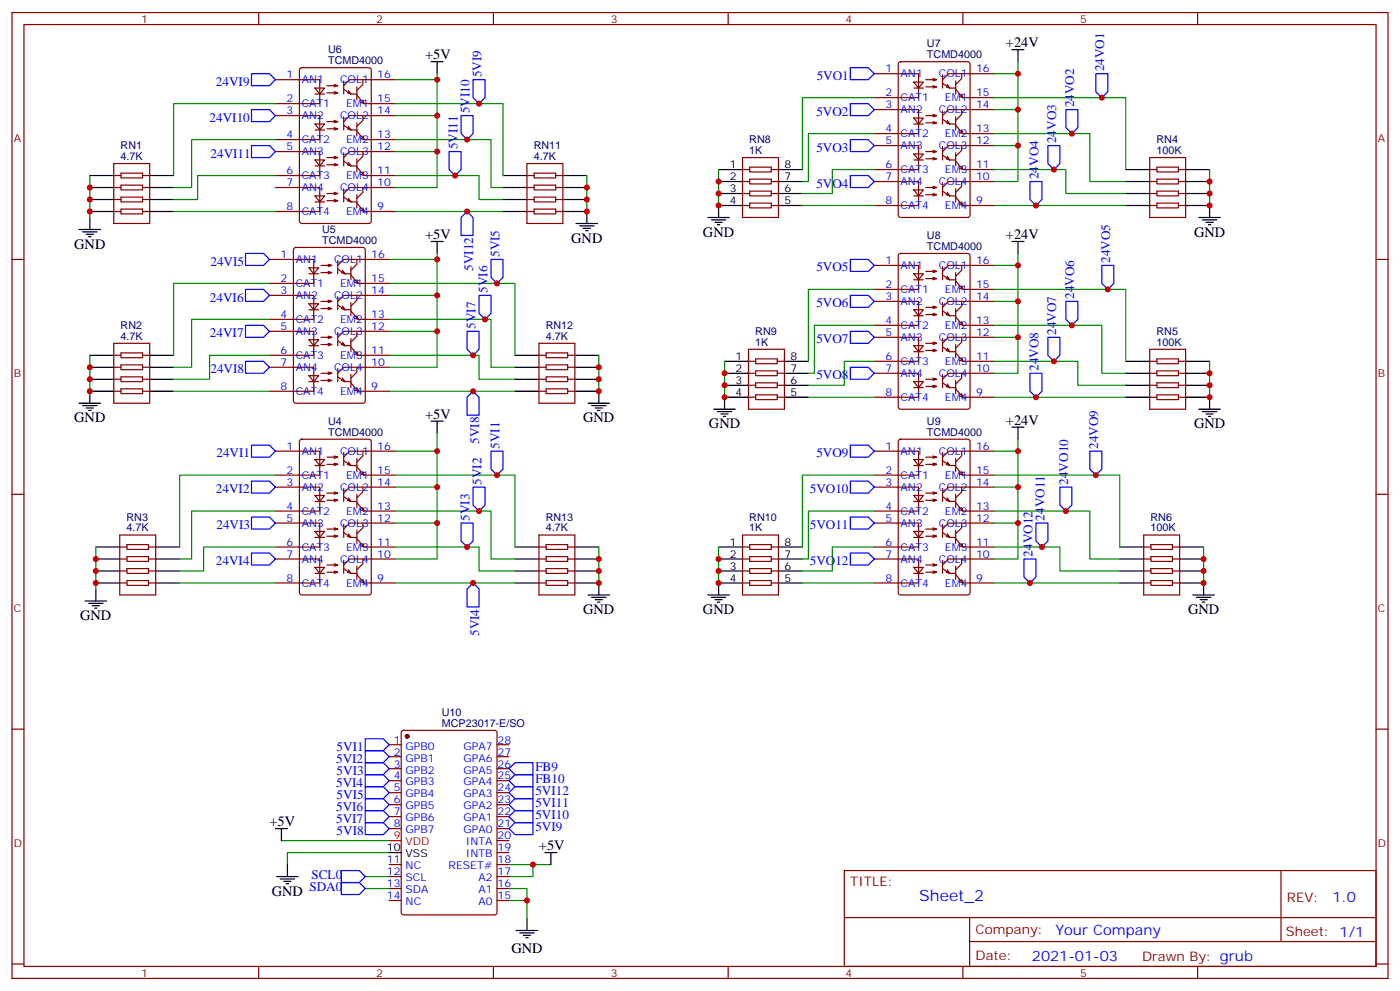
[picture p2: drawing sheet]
<svg xmlns="http://www.w3.org/2000/svg" width="412mm" height="292mm" viewBox="0 0 412 292" stroke-linecap="round" stroke-linejoin="round" font-family="sans-serif">
<g fill="none" stroke="#870000" stroke-width=".35">
<path d="M3.5 3.7h405.4v284.3h-405.4zM7.1 7.2h398.2v277.3h-398.2zM76.2 3.7v3.5M145.3 3.7v3.5M214.5 3.7v3.5M264.8 18.4l.5-.2h19.7l.7 .4 .1 44.7-.5 .7h-20l-.7-.4v-44.7zM283.6 3.7v3.5M352.8 3.7v3.5M81.1 23.5h13.1v7h-13.1M81.1 34h13.1v7.1h-13.1M88.4 20.1l.5-.2h19.8l.6 .5 .1 44.7-.5 .6-20 .1-.7-.5v-44.7zM92.8 25.9h2.8l-1.4 1.8z"/>
<path d="M92.8 36.5h2.8l-1.4 1.8zM92.8 27.7h2.8M92.8 38.3h2.8M98.4 24.9l1.1 .3h-3.2M98.4 27l1.1 .3h-3.2M98.4 35.5l1.1 .3h-3.2M98.4 37.6l1.1 .3h-3.2M99.5 25.2l-1.1 .4M99.5 27.3l-1.1 .4M99.5 35.8l-1.1 .4M99.5 37.9l-1.1 .4M101.2 26.3l2.2 1.4-.7-1.1"/>
<path d="M101.2 36.9l2.2 1.4-.7-1.1M101.2 23.8v3.9M101.2 34.4v3.9M102.3 27.3l1.1 .4h1.7M102.3 37.9l1.1 .4h1.7M105.1 28l2.1 2.5-.3-1M105.1 38.6l2.1 2.5-.3-1.1M105.1 25.6v3.9M105.1 36.2v3.8M106.2 30.2l1 .3h9.2M106.9 23.5v1.4l-1.8 1.7M106.9 34v1.5l-1.8 1.7"/>
<path d="M116.4 23.5h-13.4l-1.8 1.7M116.4 34h-13.4l-1.8 1.8M257.5 21.7h13.1v7.1h-13.1M257.5 32.3h13.1v7h-13.1M269.2 24.2h2.8l-1.4 1.7zM269.2 34.7h2.8l-1.4 1.8zM269.2 25.9h2.8M269.2 36.5h2.8M274.8 23.1l1.1 .4h-3.2M274.8 25.2l1.1 .4h-3.2M274.8 33.7l1.1 .3h-3.2M274.8 35.8l1.1 .4h-3.2"/>
<path d="M275.9 23.5l-1.1 .3M275.9 25.6l-1.1 .3M275.9 34l-1.1 .4M275.9 36.2l-1.1 .3M277.6 24.5l2.2 1.4-.8-1M277.6 35.1l2.2 1.4-.8-1M277.6 22v3.9M277.6 32.6v3.9M278.7 25.6l1.1 .3h1.7M278.7 36.2l1.1 .3h1.7M281.5 26.3l2.1 2.5-.3-1.1M281.5 36.9l2.1 2.4-.3-1"/>
<path d="M281.5 23.8v3.9M281.5 34.4v3.9M282.6 28.4l1 .4h9.2M282.6 39l1 .3h9.2M283.3 21.7v1.4l-1.8 1.8M283.3 32.3v1.4l-1.8 1.8M292.8 21.7h-13.4l-1.8 1.8M292.8 32.3h-13.4l-1.8 1.7M33.5 51.7h2.1M33.5 55.2h2.1M33.5 48.2h10.6v17.6h-10.6zM33.5 58.7h2.1"/>
<path d="M35.6 51h6.4v1.4h-6.4zM35.6 54.5h6.4v1.4h-6.4zM35.6 58h6.4v1.4h-6.4zM42 51.7h2.1M42 55.2h2.1M42 58.7h2.1M81.1 44.6h13.1v7.1h-13.1M81.1 55.2h13.1v7.1h-13.1M92.8 47.1h2.8l-1.4 1.8zM92.8 57.7h2.8l-1.4 1.7zM92.8 48.9h2.8M92.8 59.4h2.8"/>
<path d="M98.4 46l1.1 .4h-3.2M98.4 48.2l1.1 .3h-3.2M98.4 56.6l1.1 .4h-3.2M98.4 58.7l1.1 .4h-3.2M99.5 46.4l-1.1 .3M99.5 48.5l-1.1 .4M99.5 57l-1.1 .3M99.5 59.1l-1.1 .3M101.2 47.4l2.2 1.5-.7-1.1M101.2 58l2.2 1.4-.7-1M101.2 45v3.9M101.2 55.6v3.8"/>
<path d="M102.3 48.5l1.1 .4h1.7M102.3 59.1l1.1 .3h1.7M105.1 49.2l2.1 2.5-.3-1.1M105.1 59.8l2.1 2.5-.3-1.1M105.1 46.7v3.9M105.1 57.3v3.9M106.2 40.7l1 .4h9.2M106.2 51.3l1 .4h9.2M106.9 44.6v1.4l-1.8 1.8M106.9 55.2v1.4l-1.8 1.8M116.4 44.6h-13.4l-1.8 1.8M116.4 55.2h-13.4l-1.8 1.8"/>
<path d="M155.2 51.7h2.1M155.2 55.2h2.1M155.2 58.7h2.1M155.2 48.2h10.6v17.6h-10.6zM157.3 51h6.4v1.4h-6.4zM157.3 54.5h6.4v1.4h-6.4zM157.3 58h6.4v1.4h-6.4zM163.7 51.7h2.1M163.7 55.2h2.1M163.7 58.7h2.1M218.7 49.9h2.1M218.7 53.4h2.1"/>
<path d="M218.7 57h2.1M218.7 46.4h10.6v17.6h-10.6zM220.8 49.2h6.4v1.4h-6.4zM220.8 52.7h6.4v1.5h-6.4zM220.8 56.3h6.4v1.4h-6.4zM220.8 59.8h6.4v1.4h-6.4zM227.2 49.9h2.1M227.2 53.4h2.1M227.2 57h2.1M257.5 42.9h13.1v7h-13.1M257.5 53.4h13.1v7.1h-13.1M269.2 45.3h2.8l-1.4 1.8z"/>
<path d="M269.2 55.9h2.8l-1.4 1.8zM269.2 47.1h2.8M269.2 57.7h2.8M274.8 44.3l1.1 .3h-3.2M274.8 46.4l1.1 .3h-3.2M274.8 54.9l1.1 .3h-3.2M274.8 57l1.1 .3h-3.2M275.9 44.6l-1.1 .4M275.9 46.7l-1.1 .4M275.9 55.2l-1.1 .4M275.9 57.3l-1.1 .4M277.6 45.7l2.2 1.4-.8-1.1"/>
<path d="M277.6 56.3l2.2 1.4-.8-1.1M277.6 43.2v3.9M277.6 53.8v3.9M278.7 46.7l1.1 .4h1.7M278.7 57.3l1.1 .4h1.7M281.5 47.4l2.1 2.5-.3-1M281.5 58l2.1 2.5-.3-1.1M281.5 45v3.9M281.5 55.6v3.8M282.6 49.6l1 .3h9.2M283.3 42.9v1.4l-1.8 1.7M283.3 53.4v1.5l-1.8 1.7"/>
<path d="M292.8 42.9h-13.4l-1.8 1.7M292.8 53.4h-13.4l-1.8 1.8M338.7 49.9h2.1M338.7 53.4h2.1M338.7 46.4h10.5v17.6h-10.5zM338.7 57h2.1M340.8 49.2h6.3v1.4h-6.3zM340.8 52.7h6.3v1.5h-6.3zM340.8 56.3h6.3v1.4h-6.3zM340.8 59.8h6.3v1.4h-6.3zM347.1 49.9h2.1M347.1 53.4h2.1"/>
<path d="M347.1 57h2.1M3.5 76.4h3.6M33.5 62.3h2.1M35.6 61.6h6.4v1.4h-6.4zM42 62.3h2.1M79.4 76.4h13v7h-13M86.7 73.1l.4-.3h19.8l.6 .5 .1 44.7-.5 .7h-20l-.6-.5-.1-44.6zM91 78.8h2.8l-1.4 1.8zM96.7 77.8l1 .3h-3.2M96.7 79.9l1 .4h-3.2M97.7 78.1l-1 .4M99.5 79.2l2.1 1.4-.7-1"/>
<path d="M99.5 76.7v3.9M103.4 78.5v3.9M105.1 76.4v1.4l-1.7 1.8M106.2 61.9l1 .4h9.2M114.7 76.4h-13.5l-1.7 1.7M155.2 62.3h2.1M157.3 61.6h6.4v1.4h-6.4zM163.7 62.3h2.1M218.7 60.5h2.1M227.2 60.5h2.1M257.5 78.1h13.1v7.1h-13.1M264.8 74.8l.5-.2h19.7l.7 .4 .1 44.8-.5 .6-20 .1-.7-.5v-44.7z"/>
<path d="M274.8 79.6l1.1 .3h-3.2M275.9 79.9l-1.1 .4M277.6 78.5v3.9M282.6 60.1l1 .4h9.2M283.3 78.1v1.5l-1.8 1.7M292.8 78.1h-13.4l-1.8 1.8M338.7 60.5h2.1M347.1 60.5h2.1M405.3 76.4h3.6M79.4 87h13v7h-13M79.4 97.5h13v7.1h-13M91 89.4h2.8l-1.4 1.8z"/>
<path d="M91 80.6h2.8M91 91.2h2.8M96.7 88.4l1 .3h-3.2M96.7 90.5l1 .3h-3.2M96.7 99l1 .3h-3.2M97.7 80.3l-1 .3M97.7 88.7l-1 .4M97.7 90.8l-1 .4M97.7 99.3l-1 .4M99.5 89.8l2.1 1.4-.7-1.1M99.5 87.3v3.9M99.5 97.9v3.9"/>
<path d="M100.5 80.3l1.1 .3h1.8M100.5 90.8l1.1 .4h1.8M103.4 81l2.1 2.4-.4-1M103.4 91.5l2.1 2.5-.4-1M103.4 89.1v3.9M103.4 99.7v3.8M104.4 83.1l1.1 .3h9.2M104.4 93.7l1.1 .3h9.2M105.1 87v1.4l-1.7 1.7M105.1 97.5v1.5l-1.7 1.7M114.7 87h-13.5l-1.7 1.7M114.7 97.5h-13.5l-1.7 1.8"/>
<path d="M257.5 88.7h13.1v7.1h-13.1M257.5 99.3h13.1v7.1h-13.1M269.2 80.6h2.8l-1.4 1.8zM269.2 91.2h2.8l-1.4 1.8zM269.2 82.4h2.8M269.2 93h2.8M274.8 81.7l1.1 .3h-3.2M274.8 90.1l1.1 .4h-3.2M274.8 92.3l1.1 .3h-3.2M275.9 82l-1.1 .4M275.9 90.5l-1.1 .3M275.9 92.6l-1.1 .4"/>
<path d="M277.6 81l2.2 1.4-.8-1.1M277.6 91.5l2.2 1.5-.8-1.1M277.6 89.1v3.9M277.6 99.7v3.8M278.7 82l1.1 .4h1.7M278.7 92.6l1.1 .4h1.7M281.5 82.7l2.1 2.5-.3-1.1M281.5 93.3l2.1 2.5-.3-1.1M281.5 80.3v3.8M281.5 90.8v3.9M282.6 84.8l1 .4h9.2M282.6 95.4l1 .4h9.2"/>
<path d="M283.3 88.7v1.4l-1.8 1.8M283.3 99.3v1.4l-1.8 1.8M292.8 88.7h-13.4l-1.8 1.8M292.8 99.3h-13.4l-1.8 1.8M33.5 104.6h2.1M33.5 115.2h2.1M33.5 108.1h2.1M33.5 101.1h10.6v17.6h-10.6zM33.5 111.7h2.1M35.6 103.9h6.4v1.4h-6.4zM35.6 107.4h6.4v1.4h-6.4zM35.6 110.9h6.4v1.5h-6.4z"/>
<path d="M35.6 114.5h6.4v1.4h-6.4zM42 104.6h2.1M42 115.2h2.1M42 108.1h2.1M42 111.7h2.1M79.4 108.1h13v7.1h-13M91 100h2.8l-1.4 1.8zM91 110.6h2.8l-1.4 1.8zM91 101.8h2.8M91 112.4h2.8M96.7 101.1l1 .3h-3.2M96.7 109.5l1 .4h-3.2"/>
<path d="M96.7 111.7l1 .3h-3.2M97.7 101.4l-1 .4M97.7 109.9l-1 .3M97.7 112l-1 .4M99.5 100.4l2.1 1.4-.7-1.1M99.5 110.9l2.1 1.5-.7-1.1M99.5 108.5v3.9M100.5 101.4l1.1 .4h1.8M100.5 112l1.1 .4h1.8M103.4 102.1l2.1 2.5-.4-1.1M103.4 112.7l2.1 2.5-.4-1.1M103.4 110.2v3.9"/>
<path d="M104.4 104.2l1.1 .4h9.2M104.4 114.8l1.1 .4h9.2M105.1 108.1v1.4l-1.7 1.8M114.7 108.1h-13.5l-1.7 1.8M158.7 104.6h2.2M158.7 115.2h2.2M158.7 108.1h2.2M158.7 111.7h2.2M158.7 101.1h10.6v17.6h-10.6zM160.9 103.9h6.3v1.4h-6.3zM160.9 107.4h6.3v1.4h-6.3zM160.9 110.9h6.3v1.5h-6.3z"/>
<path d="M160.9 114.5h6.3v1.4h-6.3zM167.2 104.6h2.1M167.2 115.2h2.1M167.2 108.1h2.1M167.2 111.7h2.1M220.5 106.4h2.1M220.5 116.9h2.1M220.5 109.9h2.1M220.5 113.4h2.1M220.5 102.8h10.6v17.7h-10.6zM222.6 105.7h6.4v1.4h-6.4zM222.6 109.2h6.4v1.4h-6.4z"/>
<path d="M222.6 112.7h6.4v1.4h-6.4zM222.6 116.2h6.4v1.5h-6.4zM229 106.4h2.1M229 116.9h2.1M229 109.9h2.1M229 113.4h2.1M257.5 109.9h13.1v7h-13.1M269.2 101.8h2.8l-1.4 1.7zM269.2 112.4h2.8l-1.4 1.7zM269.2 103.5h2.8M269.2 114.1h2.8M274.8 100.7l1.1 .4h-3.2"/>
<path d="M274.8 102.8l1.1 .4h-3.2M274.8 111.3l1.1 .4h-3.2M274.8 113.4l1.1 .4h-3.2M275.9 101.1l-1.1 .3M275.9 103.2l-1.1 .3M275.9 111.7l-1.1 .3M275.9 113.8l-1.1 .3M277.6 102.1l2.2 1.4-.8-1M277.6 112.7l2.2 1.4-.8-1M277.6 110.2v3.9M278.7 103.2l1.1 .3h1.7M278.7 113.8l1.1 .3h1.7"/>
<path d="M281.5 103.9l2.1 2.5-.3-1.1M281.5 114.5l2.1 2.4-.3-1M281.5 101.4v3.9M281.5 112v3.9M282.6 106l1 .4h9.2M282.6 116.6l1 .3h9.2M283.3 109.9v1.4l-1.8 1.8M292.8 109.9h-13.4l-1.8 1.8M338.7 106.4h2.1M338.7 116.9h2.1M338.7 109.9h2.1M338.7 102.8h10.5v17.7h-10.5z"/>
<path d="M338.7 113.4h2.1M340.8 105.7h6.3v1.4h-6.3zM340.8 109.2h6.3v1.4h-6.3zM340.8 112.7h6.3v1.4h-6.3zM340.8 116.2h6.3v1.5h-6.3zM347.1 106.4h2.1M347.1 116.9h2.1M347.1 109.9h2.1M347.1 113.4h2.1M81.1 132.8h13.1v7.1h-13.1M88.4 129.5l.5-.2h19.8l.6 .4 .1 44.7-.5 .7-20 .1-.7-.5v-44.7zM92.8 135.3h2.8l-1.4 1.8z"/>
<path d="M92.8 137.1h2.8M98.4 134.2l1.1 .4h-3.2M98.4 136.3l1.1 .4h-3.2M99.5 134.6l-1.1 .3M99.5 136.7l-1.1 .4M101.2 135.6l2.2 1.5-.7-1.1M101.2 133.2v3.9M102.3 136.7l1.1 .4h1.7M105.1 137.4l2.1 2.5-.3-1.1M105.1 134.9v3.9M106.2 139.5l1 .4h9.2M106.9 132.8v1.4l-1.8 1.8"/>
<path d="M116.4 132.8h-13.4l-1.8 1.8M257.5 132.8h13.1v7.1h-13.1M264.8 129.5l.5-.2h19.7l.7 .4 .1 44.7-.5 .7-20 .1-.7-.5v-44.7zM269.2 135.3h2.8l-1.4 1.8zM269.2 137.1h2.8M274.8 134.2l1.1 .4h-3.2M274.8 136.3l1.1 .4h-3.2M275.9 134.6l-1.1 .3M275.9 136.7l-1.1 .4M277.6 135.6l2.2 1.5-.8-1.1M277.6 133.2v3.9M278.7 136.7l1.1 .4h1.7"/>
<path d="M281.5 137.4l2.1 2.5-.3-1.1M281.5 134.9v3.9M282.6 139.5l1 .4h9.2M283.3 132.8v1.4l-1.8 1.8M292.8 132.8h-13.4l-1.8 1.8M3.5 145.5h3.6M35.3 157.5h10.6v17.7h-10.6zM81.1 143.4h13.1v7.1h-13.1M81.1 154h13.1v7h-13.1M92.8 145.9h2.8l-1.4 1.7zM92.8 156.5h2.8l-1.4 1.7zM92.8 147.6h2.8"/>
<path d="M92.8 158.2h2.8M98.4 144.8l1.1 .4h-3.2M98.4 146.9l1.1 .4h-3.2M98.4 155.4l1.1 .4h-3.2M98.4 157.5l1.1 .4h-3.2M99.5 145.2l-1.1 .3M99.5 147.3l-1.1 .3M99.5 155.8l-1.1 .3M99.5 157.9l-1.1 .3M101.2 146.2l2.2 1.4-.7-1M101.2 156.8l2.2 1.4-.7-1M101.2 143.8v3.8"/>
<path d="M101.2 154.3v3.9M102.3 147.3l1.1 .3h1.7M102.3 157.9l1.1 .3h1.7M105.1 148l2.1 2.5-.3-1.1M105.1 158.6l2.1 2.4-.3-1M105.1 145.5v3.9M105.1 156.1v3.9M106.2 150.1l1 .4h9.2M106.9 143.4v1.4l-1.8 1.8M106.9 154v1.4l-1.8 1.8M116.4 143.4h-13.4l-1.8 1.8M116.4 154h-13.4l-1.8 1.8"/>
<path d="M158.7 157.5h10.6v17.7h-10.6zM218.7 157.5h10.6v17.7h-10.6zM257.5 143.4h13.1v7.1h-13.1M257.5 154h13.1v7h-13.1M269.2 145.9h2.8l-1.4 1.7zM269.2 156.5h2.8l-1.4 1.7zM269.2 147.6h2.8M269.2 158.2h2.8M274.8 144.8l1.1 .4h-3.2M274.8 146.9l1.1 .4h-3.2M274.8 155.4l1.1 .4h-3.2M274.8 157.5l1.1 .4h-3.2"/>
<path d="M275.9 145.2l-1.1 .3M275.9 147.3l-1.1 .3M275.9 155.8l-1.1 .3M275.9 157.9l-1.1 .3M277.6 146.2l2.2 1.4-.8-1M277.6 156.8l2.2 1.4-.8-1M277.6 143.8v3.8M277.6 154.3v3.9M278.7 147.3l1.1 .3h1.7M278.7 157.9l1.1 .3h1.7M281.5 148l2.1 2.5-.3-1.1M281.5 158.6l2.1 2.4-.3-1"/>
<path d="M281.5 145.5v3.9M281.5 156.1v3.9M282.6 150.1l1 .4h9.2M283.3 143.4v1.4l-1.8 1.8M283.3 154v1.4l-1.8 1.8M292.8 143.4h-13.4l-1.8 1.8M292.8 154h-13.4l-1.8 1.8M336.9 157.5h10.6v17.7h-10.6zM405.3 145.5h3.6M35.3 161h2.1M35.3 171.6h2.1M35.3 164.6h2.1"/>
<path d="M35.3 168.1h2.1M37.4 160.3h6.3v1.4h-6.3zM37.4 163.9h6.3v1.4h-6.3zM37.4 167.4h6.3v1.4h-6.3zM37.4 170.9h6.3v1.4h-6.3zM43.7 161h2.2M43.7 171.6h2.2M43.7 164.6h2.2M43.7 168.1h2.2M81.1 164.6h13.1v7h-13.1M92.8 167h2.8l-1.4 1.8zM92.8 168.8h2.8"/>
<path d="M98.4 166l1.1 .3h-3.2M98.4 168.1l1.1 .4h-3.2M99.5 166.3l-1.1 .4M99.5 168.5l-1.1 .3M101.2 167.4l2.2 1.4-.7-1.1M101.2 164.9v3.9M102.3 168.5l1.1 .3h1.7M105.1 169.2l2.1 2.4-.3-1M105.1 166.7v3.9M106.2 160.7l1 .3h9.2M106.2 171.3l1 .3h9.2M106.9 164.6v1.4l-1.8 1.7"/>
<path d="M116.4 164.6h-13.4l-1.8 1.7M158.7 161h2.2M158.7 171.6h2.2M158.7 164.6h2.2M158.7 168.1h2.2M160.9 160.3h6.3v1.4h-6.3zM160.9 163.9h6.3v1.4h-6.3zM160.9 167.4h6.3v1.4h-6.3zM160.9 170.9h6.3v1.4h-6.3zM167.2 161h2.1M167.2 171.6h2.1M167.2 164.6h2.1"/>
<path d="M167.2 168.1h2.1M218.7 161h2.1M218.7 171.6h2.1M218.7 164.6h2.1M218.7 168.1h2.1M220.8 160.3h6.4v1.4h-6.4zM220.8 163.9h6.4v1.4h-6.4zM220.8 167.4h6.4v1.4h-6.4zM220.8 170.9h6.4v1.4h-6.4zM227.2 161h2.1M227.2 171.6h2.1M227.2 164.6h2.1"/>
<path d="M227.2 168.1h2.1M257.5 164.6h13.1v7h-13.1M269.2 167h2.8l-1.4 1.8zM269.2 168.8h2.8M274.8 166l1.1 .3h-3.2M274.8 168.1l1.1 .4h-3.2M275.9 166.3l-1.1 .4M275.9 168.5l-1.1 .3M277.6 167.4l2.2 1.4-.8-1.1M277.6 164.9v3.9M278.7 168.5l1.1 .3h1.7M281.5 169.2l2.1 2.4-.3-1"/>
<path d="M281.5 166.7v3.9M282.6 160.7l1 .3h9.2M282.6 171.3l1 .3h9.2M283.3 164.6v1.4l-1.8 1.7M292.8 164.6h-13.4l-1.8 1.7M336.9 161h2.1M336.9 171.6h2.1M336.9 164.6h2.1M336.9 168.1h2.1M339 160.3h6.4v1.4h-6.4zM339 163.9h6.4v1.4h-6.4zM339 167.4h6.4v1.4h-6.4z"/>
<path d="M339 170.9h6.4v1.4h-6.4zM345.4 161h2.1M345.4 171.6h2.1M345.4 164.6h2.1M345.4 168.1h2.1M3.5 214.7h3.6M114.7 219.3h3.5M118.4 215.2l.5-.2h26.8l.6 .4 .1 53.2-.5 .7h-27l-.7-.4v-53.2zM146.4 219.3h3.5M405.3 214.7h3.6M114.7 222.8h3.5M114.7 226.3h3.5"/>
<path d="M114.7 229.8h3.5M114.7 233.4h3.5M114.7 236.9h3.5M146.4 222.8h3.5M146.4 226.3h3.5M146.4 229.8h3.5M146.4 233.4h3.5M146.4 236.9h3.5M114.7 240.4h3.5M114.7 243.9h3.5M114.7 254.5h3.5M114.7 258.1h3.5"/>
<path d="M146.4 240.4h3.5M146.4 243.9h3.5M146.4 254.5h3.5M146.4 258.1h3.5M146.4 251h3.5M146.4 247.5h3.5M248.7 256.3h156.6v28.2h-156.6zM377.3 256.3v20.9M114.7 261.6h3.5M114.7 265.1h3.5M146.4 261.6h3.5M146.4 265.1h3.5"/>
<path d="M248.7 270.1h156.5M285.6 277.2h119.6M285.6 270.1v14.2M3.5 283.8h3.6M76.2 284.5v3.5M145.3 284.5v3.5M214.5 284.5v3.5M283.6 284.5v3.5M352.8 284.5v3.5M405.3 283.8h3.6"/>
</g>
<g fill="none" stroke="#000" stroke-width=".35">
<path d="M127 18.2h3.5M128.8 18.2v3.5M298.1 14.6h3.5M299.9 14.6v3.6M26.5 51.7h7M26.5 55.2h7M26.5 58.7h7M44.1 51.7h7.1M44.1 55.2h7.1M44.1 58.7h7.1M148.2 51.7h7M148.2 55.2h7"/>
<path d="M148.2 58.7h7M165.8 51.7h7.1M165.8 55.2h7.1M165.8 58.7h7.1M211.7 49.9h7M211.7 53.4h7M211.7 57h7M229.3 49.9h7.1M229.3 53.4h7.1M229.3 57h7.1M331.6 49.9h7.1M331.6 53.4h7.1"/>
<path d="M331.6 57h7.1M349.2 49.9h7.1M349.2 53.4h7.1M349.2 57h7.1M23.3 67.6h6.3M24.3 68.3h4.3M25.4 69h2.1M26.1 69.7h.7M26.5 62.3h7M26.5 64v3.6M44.1 62.3h7.1M127 71.1h3.5"/>
<path d="M128.8 71.1v3.5M148.2 62.3h7M165.8 62.3h7.1v3.5M169.7 65.8h6.3M170.7 66.5h4.3M171.8 67.2h2.1M172.5 67.9h.7M208.5 64h6.3M209.5 64.7h4.3M210.6 65.4h2.1M211.3 66.1h.7M218.7 60.5h-7v3.5"/>
<path d="M229.3 60.5h7.1M298.1 71.1h3.5M299.9 71.1v3.5M331.6 60.5h7.1M349.2 60.5h7.1v3.5M353.1 64h6.4M354.2 64.7h4.2M355.2 65.4h2.2M356 66.1h.7M23.3 118.7h6.3M24.3 119.4h4.3M26.5 104.6h7"/>
<path d="M26.5 108.1h7M26.5 111.7h7M33.5 115.2h-7v3.5M44.1 104.6h7.1M44.1 108.1h7.1M44.1 111.7h7.1M44.1 115.2h7.1M151.7 104.6h7M151.7 108.1h7M151.7 111.7h7M151.7 115.2h7M169.3 104.6h7.1"/>
<path d="M169.3 108.1h7.1M169.3 111.7h7.1M169.3 115.2h7.1v3.5M173.2 118.7h6.4M174.3 119.4h4.2M213.4 106.4h7.1M213.4 109.9h7.1M213.4 113.4h7.1M220.5 116.9h-7.1v3.6M231.1 106.4h7M231.1 109.9h7M231.1 113.4h7"/>
<path d="M231.1 116.9h7M331.6 106.4h7.1M331.6 109.9h7.1M331.6 113.4h7.1M331.6 116.9h7.1M349.2 106.4h7.1M349.2 109.9h7.1M349.2 113.4h7.1M349.2 116.9h7.1v3.6M25.4 120.1h2.1M26.1 120.8h.7M127 124h3.5"/>
<path d="M128.8 124v3.5M175.3 120.1h2.1M176 120.8h.7M210.3 120.5h6.3M211.3 121.2h4.2M212.4 121.9h2.1M213.1 122.6h.7M298.1 125.8h3.5M299.9 125.8v3.5M353.1 120.5h6.4M354.2 121.2h4.2M355.2 121.9h2.2"/>
<path d="M356 122.6h.7M25 176.9h6.4M26.1 177.6h4.2M27.2 178.3h2.1M27.9 179h.7M28.2 161h7.1M28.2 164.6h7.1M28.2 168.1h7.1M28.2 171.6h7.1M28.2 173.4v3.5M45.9 161h7M45.9 164.6h7"/>
<path d="M45.9 168.1h7M45.9 171.6h7M151.7 161h7M151.7 164.6h7M151.7 168.1h7M151.7 171.6h7M169.3 161h7.1M169.3 164.6h7.1M169.3 168.1h7.1M169.3 171.6h7.1v3.6M173.2 175.2h6.4M174.3 175.9h4.2"/>
<path d="M175.3 176.6h2.1M176 177.3h.7M208.5 175.2h6.3M209.5 175.9h4.3M210.6 176.6h2.1M211.3 177.3h.7M211.7 161h7M211.7 164.6h7M211.7 168.1h7M218.7 171.6h-7v3.6M229.3 161h7.1M229.3 164.6h7.1"/>
<path d="M229.3 168.1h7.1M229.3 171.6h7.1M329.8 161h7.1M329.8 164.6h7.1M329.8 168.1h7.1M329.8 171.6h7.1M347.5 161h7M347.5 164.6h7M347.5 168.1h7M347.5 171.6h7v3.6M351.4 175.2h6.3M352.4 175.9h4.3"/>
<path d="M353.5 176.6h2.1M354.2 177.3h.7M81.1 243.9h3.6M81.5 258.1h6.3M82.5 258.8h4.3M82.9 243.9v3.6M83.6 259.5h2.1M84.7 254.5v3.6M114.7 251h3.5M160.5 251h3.5M162.3 251v3.5M84.3 260.2h.7"/>
<path d="M152 273.9h6.4M153.1 274.6h4.2M154.2 275.3h2.1M154.9 276h.7M155.2 270.4v3.5"/>
</g>
<g fill="none" stroke="#008700" stroke-width=".35">
<path d="M299.9 18.2v3.5h-7.1M81.1 30.5h-29.9v21.2M116.4 30.5h31.8v21.2M128.8 21.7v1.8h-12.4M128.8 23.5v10.5h-12.4M128.8 34v10.6h-12.4M257.5 39.3h-19.4v14.1h-1.7M257.5 28.8h-21.1v21.1M292.8 39.3h28.2v14.1h10.6M292.8 28.8h38.8v21.1M299.9 21.7v10.6h-7.1M299.9 32.3v10.6h-7.1"/>
<path d="M26.5 51.7v12.3M81.1 41.1h-24.7v14.1h-5.2M81.1 51.7h-22.9v7h-7M116.4 41.1h28.2v14.1h3.6M116.4 51.7h24.7v7h7.1M128.8 44.6v10.6h-12.4M172.9 51.7v10.6M211.7 49.9v10.6M257.5 49.9h-12.3v7.1h-8.8M292.8 49.9h21.2v7.1h17.6M299.9 42.9v10.5h-7.1M356.3 49.9v10.6"/>
<path d="M51.2 62.3h29.9M116.4 62.3h31.8M128.8 74.6v1.8h-14.1M128.8 76.4v10.6h-14.1M236.4 60.5h21.1M292.8 60.5h38.8M299.9 78.1v10.6h-7.1M299.9 74.6v3.5h-7.1M79.4 83.4h-28.2v21.2M79.4 94h-23v14.1h-5.2M114.7 94h29.9v14.1h7.1M114.7 83.4h37v21.2"/>
<path d="M128.8 87v10.5h-14.1M128.8 97.5v10.6h-14.1M257.5 95.8h-17.6v14.1h-1.8M257.5 85.2h-19.4v21.2M292.8 95.8h31.8v14.1h7M292.8 85.2h38.8v21.2M299.9 99.3v10.6h-7.1M299.9 88.7v10.6h-7.1M26.5 104.6v10.6M51.2 115.2h28.2M79.4 104.6h-17.7v7.1h-10.5M114.7 104.6h26.4v7.1h10.6"/>
<path d="M114.7 115.2h37M176.4 104.6v10.6M213.4 106.4v10.5M238.1 116.9h19.4M257.5 106.4h-8.8v7h-10.6M292.8 106.4h24.7v7h14.1M292.8 116.9h38.8M356.3 106.4v10.5M81.1 139.9h-28.2v21.1M116.4 139.9h35.3v21.1M128.8 127.5v5.3h-12.4M128.8 132.8v10.6h-12.4"/>
<path d="M257.5 139.9h-21.1v21.1M292.8 139.9h37v21.1M299.9 132.8v10.6h-7.1M299.9 129.3v3.5h-7.1M81.1 150.5h-24.7v14.1h-3.5M116.4 150.5h28.2v14.1h7.1M128.8 143.4v10.6h-12.4M128.8 154v10.6h-12.4M257.5 150.5h-19.4v14.1h-1.7M292.8 150.5h28.2v14.1h8.8M299.9 154v10.6h-7.1M299.9 143.4v10.6h-7.1"/>
<path d="M28.2 161v12.4M52.9 171.6h28.2M81.1 161h-21.1v7.1h-7.1M116.4 161h24.7v7.1h10.6M116.4 171.6h35.3M176.4 161v10.6M211.7 161v10.6M236.4 171.6h21.1M257.5 161h-12.3v7.1h-8.8M292.8 161h19.4v7.1h17.6M292.8 171.6h37M354.5 161v10.6"/>
<path d="M82.9 247.5h31.8M107.6 258.1h7.1M114.7 251h-30v3.5M149.9 254.5h12.4M157 254.5v3.6h-7.1M107.6 261.6h7.1M149.9 261.6h5.3v8.8M149.9 265.1h5.3"/>
</g>
<g fill="none" stroke="#00f" stroke-width=".35">
<path d="M250.5 19.9h5.3l1.7 1.8-1.7 1.8h-5.3zM74.1 32.3h5.3l1.7 1.7-1.7 1.8h-5.3zM74.1 21.7h5.3l1.7 1.8-1.7 1.7h-5.3zM135.8 34h3.5v5.3l-1.7 1.8-1.8-1.8zM139.3 23.5h3.6v5.3l-1.8 1.7-1.8-1.7zM250.5 30.5h5.3l1.7 1.8-1.7 1.7h-5.3zM314 32.3h3.5v5.3l-1.8 1.7-1.7-1.7zM322.8 21.7h3.5v5.3l-1.7 1.8-1.8-1.8zM74.1 42.9h5.3l1.7 1.7-1.7 1.8h-5.3zM132.3 44.6h3.5v5.3l-1.7 1.8-1.8-1.8zM250.5 41.1h5.3l1.7 1.8-1.7 1.7h-5.3zM250.5 51.7h5.3l1.7 1.7-1.7 1.8h-5.3z"/>
<path d="M303.4 53.4h3.5v5.3l-1.7 1.8-1.8-1.8zM308.7 42.9h3.5v5.3l-1.8 1.7-1.7-1.7zM72.3 74.6h5.3l1.8 1.8-1.8 1.7h-5.3zM137.6 62.3l1.7 1.7v5.3h-3.5v-5.3zM144.6 76.4h3.6v5.3l-1.8 1.7-1.8-1.7zM250.5 76.4h5.3l1.7 1.7-1.7 1.8h-5.3zM324.6 78.1h3.5v5.3l-1.8 1.8-1.7-1.8zM72.3 95.8h5.3l1.8 1.7-1.8 1.8h-5.3zM72.3 85.2h5.3l1.8 1.8-1.8 1.7h-5.3zM137.6 97.5h3.5v5.3l-1.8 1.8-1.7-1.8zM141.1 87h3.5v5.3l-1.7 1.7-1.8-1.7zM250.5 87h5.3l1.7 1.7-1.7 1.8h-5.3z"/>
<path d="M250.5 97.5h5.3l1.7 1.8-1.7 1.8h-5.3zM308.7 99.3h3.5v5.3l-1.8 1.8-1.7-1.8zM314 88.7h3.5v5.3l-1.8 1.8-1.7-1.8zM72.3 106.4h5.3l1.8 1.7-1.8 1.8h-5.3zM139.3 115.2l1.8 1.7v5.3h-3.5v-5.3zM250.5 108.1h5.3l1.7 1.8-1.7 1.8h-5.3zM303.4 109.9h3.5v5.3l-1.7 1.7-1.8-1.7zM74.1 131.1h5.3l1.7 1.7-1.7 1.8h-5.3zM144.6 132.8h3.6v5.3l-1.8 1.8-1.8-1.8zM250.5 131.1h5.3l1.7 1.7-1.7 1.8h-5.3zM321 132.8h3.6v5.3l-1.8 1.8-1.8-1.8zM74.1 152.2h5.3l1.7 1.8-1.7 1.8h-5.3z"/>
<path d="M74.1 141.6h5.3l1.7 1.8-1.7 1.8h-5.3zM135.8 154h3.5v5.3l-1.7 1.7-1.8-1.7zM139.3 143.4h3.6v5.3l-1.8 1.8-1.8-1.8zM250.5 141.6h5.3l1.7 1.8-1.7 1.8h-5.3zM250.5 152.2h5.3l1.7 1.8-1.7 1.8h-5.3zM305.2 154h3.5v5.3l-1.8 1.7-1.7-1.7zM312.2 143.4h3.5v5.3l-1.7 1.8-1.8-1.8zM74.1 162.8h5.3l1.7 1.8-1.7 1.7h-5.3zM139.3 171.6l1.8 1.8v5.3h-3.5v-5.3zM250.5 162.8h5.3l1.7 1.8-1.7 1.7h-5.3zM301.6 164.6h3.6v5.3l-1.8 1.7-1.8-1.7zM107.6 217.5h5.3l1.8 1.8-1.8 1.7h-5.3z"/>
<path d="M107.6 238.7h5.3l1.8 1.7-1.8 1.8h-5.3zM107.6 235.1h5.3l1.8 1.8-1.8 1.8h-5.3zM107.6 231.6h5.3l1.8 1.8-1.8 1.7h-5.3zM107.6 228.1h5.3l1.8 1.7-1.8 1.8h-5.3zM107.6 224.5h5.3l1.8 1.8-1.8 1.8h-5.3zM107.6 221h5.3l1.8 1.8-1.8 1.7h-5.3zM149.9 233.4l1.8-1.8h5.3v3.5h-5.3zM149.9 236.9l1.8-1.8h5.3v3.6h-5.3zM149.9 226.3l1.8-1.8h5.3v3.6h-5.3zM149.9 229.8l1.8-1.7h5.3v3.5h-5.3zM151.7 238.7h5.3v3.5h-5.3l-1.8-1.8zM100.5 256.3h5.3l1.8 1.8-1.8 1.7h-5.3z"/>
<path d="M100.5 259.8h5.3l1.8 1.8-1.8 1.7h-5.3zM107.6 242.2h5.3l1.8 1.7-1.8 1.8h-5.3zM149.9 243.9l1.8-1.7h5.3v3.5h-5.3z"/>
</g>
<circle cx="119.9" cy="216.8" r=".53" fill="#870000" stroke="#870000" stroke-width=".35"/>
<path d="M114.7 247.5h3.5" fill="none" stroke="#f00" stroke-width=".35"/>
<g fill="#c00">
<circle cx="26.5" cy="55.2" r=".88"/>
<circle cx="26.5" cy="58.7" r=".88"/>
<circle cx="26.5" cy="62.3" r=".88"/>
<circle cx="26.5" cy="115.2" r=".88"/>
<circle cx="26.5" cy="108.1" r=".88"/>
<circle cx="26.5" cy="111.7" r=".88"/>
<circle cx="128.8" cy="23.5" r=".88"/>
<circle cx="128.8" cy="34" r=".88"/>
<circle cx="128.8" cy="44.6" r=".88"/>
<circle cx="172.9" cy="62.3" r=".88"/>
<circle cx="172.9" cy="58.7" r=".88"/>
<circle cx="172.9" cy="55.2" r=".88"/>
<circle cx="128.8" cy="76.4" r=".88"/>
<circle cx="128.8" cy="87" r=".88"/>
<circle cx="128.8" cy="97.5" r=".88"/>
<circle cx="128.8" cy="132.8" r=".88"/>
<circle cx="128.8" cy="143.4" r=".88"/>
<circle cx="128.8" cy="154" r=".88"/>
<circle cx="176.4" cy="115.2" r=".88"/>
<circle cx="176.4" cy="111.7" r=".88"/>
<circle cx="176.4" cy="108.1" r=".88"/>
<circle cx="176.4" cy="171.6" r=".88"/>
<circle cx="176.4" cy="168.1" r=".88"/>
<circle cx="176.4" cy="164.6" r=".88"/>
<circle cx="211.7" cy="60.5" r=".88"/>
<circle cx="211.7" cy="53.4" r=".88"/>
<circle cx="211.7" cy="57" r=".88"/>
<circle cx="213.4" cy="116.9" r=".88"/>
<circle cx="213.4" cy="109.9" r=".88"/>
<circle cx="213.4" cy="113.4" r=".88"/>
<circle cx="211.7" cy="171.6" r=".88"/>
<circle cx="211.7" cy="164.6" r=".88"/>
<circle cx="211.7" cy="168.1" r=".88"/>
<circle cx="356.3" cy="60.5" r=".88"/>
<circle cx="356.3" cy="57" r=".88"/>
<circle cx="356.3" cy="53.4" r=".88"/>
<circle cx="356.3" cy="116.9" r=".88"/>
<circle cx="356.3" cy="113.4" r=".88"/>
<circle cx="356.3" cy="109.9" r=".88"/>
<circle cx="354.5" cy="171.6" r=".88"/>
<circle cx="354.5" cy="168.1" r=".88"/>
<circle cx="354.5" cy="164.6" r=".88"/>
<circle cx="299.9" cy="21.7" r=".88"/>
<circle cx="299.9" cy="32.3" r=".88"/>
<circle cx="299.9" cy="42.9" r=".88"/>
<circle cx="299.9" cy="99.3" r=".88"/>
<circle cx="299.9" cy="88.7" r=".88"/>
<circle cx="299.9" cy="78.1" r=".88"/>
<circle cx="299.9" cy="154" r=".88"/>
<circle cx="299.9" cy="143.4" r=".88"/>
<circle cx="299.9" cy="132.8" r=".88"/>
<circle cx="141.1" cy="150.5" r=".88"/>
<circle cx="146.4" cy="139.9" r=".88"/>
<circle cx="137.6" cy="161" r=".88"/>
<circle cx="139.3" cy="171.6" r=".88"/>
<circle cx="146.4" cy="83.4" r=".88"/>
<circle cx="142.9" cy="94" r=".88"/>
<circle cx="139.3" cy="104.6" r=".88"/>
<circle cx="139.3" cy="115.2" r=".88"/>
<circle cx="141.1" cy="30.5" r=".88"/>
<circle cx="137.6" cy="41.1" r=".88"/>
<circle cx="134.1" cy="51.7" r=".88"/>
<circle cx="137.6" cy="62.3" r=".88"/>
<circle cx="324.6" cy="28.8" r=".88"/>
<circle cx="315.7" cy="39.3" r=".88"/>
<circle cx="310.4" cy="49.9" r=".88"/>
<circle cx="305.2" cy="60.5" r=".88"/>
<circle cx="326.3" cy="85.2" r=".88"/>
<circle cx="315.7" cy="95.8" r=".88"/>
<circle cx="310.4" cy="106.4" r=".88"/>
<circle cx="305.2" cy="116.9" r=".88"/>
<circle cx="322.8" cy="139.9" r=".88"/>
<circle cx="314" cy="150.5" r=".88"/>
<circle cx="306.9" cy="161" r=".88"/>
<circle cx="155.2" cy="265.1" r=".88"/>
<circle cx="157" cy="254.5" r=".88"/>
<circle cx="28.2" cy="168.1" r=".88"/>
<circle cx="28.2" cy="171.6" r=".88"/>
<circle cx="28.2" cy="164.6" r=".88"/>
<circle cx="303.4" cy="171.6" r=".88"/>
</g>
<text font-size="4.6" fill="#00f" x="270.8" y="265.3">Sheet_2</text>
<g font-size="4.2">
<text x="125.2" y="17.5">+5V</text>
<text x="296.3" y="13.9">+24V</text>
<text x="125.2" y="70.4">+5V</text>
<text x="168.3" y="71.4">GND</text>
<text x="207.1" y="69.7">GND</text>
<text x="296.3" y="70.4">+24V</text>
<text x="351.7" y="69.7">GND</text>
<text x="21.9" y="73.2">GND</text>
<text x="21.9" y="124.4">GND</text>
<text x="125.2" y="123.3">+5V</text>
<text x="171.8" y="124.4">GND</text>
<text x="296.3" y="125.1">+24V</text>
<text x="208.8" y="126.1">GND</text>
<text x="351.7" y="126.1">GND</text>
<text x="23.6" y="182.6">GND</text>
<text x="171.8" y="180.8">GND</text>
<text x="207.1" y="180.8">GND</text>
<text x="350" y="180.8">GND</text>
<text x="79.4" y="243.2">+5V</text>
<text x="158.7" y="250.3">+5V</text>
<text x="80.1" y="263.7">GND</text>
<text x="150.6" y="280.6">GND</text>
</g>
<g font-size="4.2" fill="#00f">
<text x="392.5" y="265.6">1.0</text>
<text x="310.9" y="275.1">Your Company</text>
<text x="304" y="282.9">2021-01-03</text>
</g>
<g font-size="3.9" fill="#00f">
<text x="141.8" y="22.8" transform="rotate(-90 141.8 22.8)">5VI9</text>
<text x="240.6" y="23.5">5VO1</text>
<text x="325.3" y="21" transform="rotate(-90 325.3 21)">24VO1</text>
<text x="63.6" y="25.3">24VI9</text>
<text x="61.7" y="35.8">24VI10</text>
<text x="138.3" y="33.3" transform="rotate(-90 138.3 33.3)">5VI10</text>
<text x="240.5" y="34">5VO2</text>
<text x="316.4" y="31.6" transform="rotate(-90 316.4 31.6)">24VO2</text>
<text x="62" y="46.4">24VI11</text>
<text x="134.8" y="43.9" transform="rotate(-90 134.8 43.9)">5VI11</text>
<text x="240.5" y="44.6">5VO3</text>
<text x="311.2" y="42.1" transform="rotate(-90 311.2 42.1)">24VO3</text>
<text x="305.9" y="52.7" transform="rotate(-90 305.9 52.7)">24VO4</text>
<text x="240.5" y="55.2">5VO4</text>
<text x="147.1" y="75.7" transform="rotate(-90 147.1 75.7)">5VI5</text>
<text x="327" y="77.4" transform="rotate(-90 327 77.4)">24VO5</text>
<text x="62" y="78.2">24VI5</text>
<text x="139.4" y="79.8" transform="rotate(-90 139.4 79.8)">5VI12</text>
<text x="240.5" y="79.9">5VO5</text>
<text x="61.9" y="88.8">24VI6</text>
<text x="143.6" y="86.3" transform="rotate(-90 143.6 86.3)">5VI6</text>
<text x="316.4" y="88" transform="rotate(-90 316.4 88)">24VO6</text>
<text x="240.5" y="90.5">5VO6</text>
<text x="61.9" y="99.3">24VI7</text>
<text x="140.1" y="96.8" transform="rotate(-90 140.1 96.8)">5VI7</text>
<text x="240.5" y="101.1">5VO7</text>
<text x="311.2" y="98.6" transform="rotate(-90 311.2 98.6)">24VO7</text>
<text x="62" y="109.9">24VI8</text>
<text x="240.5" y="111.7">5VO8</text>
<text x="305.9" y="109.2" transform="rotate(-90 305.9 109.2)">24VO8</text>
<text x="141.1" y="130.7" transform="rotate(-90 141.1 130.7)">5VI8</text>
<text x="63.8" y="134.6">24VI1</text>
<text x="147.1" y="132.1" transform="rotate(-90 147.1 132.1)">5VI1</text>
<text x="240.5" y="134.6">5VO9</text>
<text x="323.5" y="132.1" transform="rotate(-90 323.5 132.1)">24VO9</text>
<text x="141.8" y="142.7" transform="rotate(-90 141.8 142.7)">5VI2</text>
<text x="314.7" y="142.7" transform="rotate(-90 314.7 142.7)">24VO10</text>
<text x="63.6" y="145.2">24VI2</text>
<text x="238.5" y="145.2">5VO10</text>
<text x="63.8" y="155.8">24VI3</text>
<text x="138.3" y="153.3" transform="rotate(-90 138.3 153.3)">5VI3</text>
<text x="238.5" y="155.8">5VO11</text>
<text x="307.6" y="153.3" transform="rotate(-90 307.6 153.3)">24VO11</text>
<text x="63.6" y="166.4">24VI4</text>
<text x="238.5" y="166.3">5VO12</text>
<text x="304.1" y="163.9" transform="rotate(-90 304.1 163.9)">24VO12</text>
<text x="141.1" y="187.3" transform="rotate(-90 141.1 187.3)">5VI4</text>
<text x="99.2" y="221.1">5VI1</text>
<text x="99" y="224.6">5VI2</text>
<text x="157.7" y="227">FB9</text>
<text x="99" y="231.6">5VI4</text>
<text x="99.2" y="228.1">5VI3</text>
<text x="157.7" y="230.5">FB10</text>
<text x="99" y="238.7">5VI6</text>
<text x="99.2" y="235.2">5VI5</text>
<text x="157.7" y="234.1">5VI12</text>
<text x="157.7" y="237.6">5VI11</text>
<text x="99" y="242.2">5VI7</text>
<text x="99.2" y="245.7">5VI8</text>
<text x="157.7" y="241.1">5VI10</text>
<text x="157.7" y="244.7">5VI9</text>
<text x="91.1" y="262.4">SDA0</text>
<text x="91.8" y="258.8">SCL0</text>
</g>
<g font-size="3.9" fill="#800">
<text x="250.5" y="260.9">TITLE:</text>
<text x="379.1" y="265.6">REV:</text>
<text x="287.4" y="275.1">Company:</text>
<text x="378.7" y="275.7">Sheet: 1/1</text>
<text x="287.4" y="282.8">Date:</text>
<text x="336.4" y="282.8">Drawn By: grub</text>
</g>
<g font-size="3.2" fill="#800">
<text x="41.6" y="6.7">1</text>
<text x="110.8" y="6.7">2</text>
<text x="179.9" y="6.7">3</text>
<text x="249.1" y="6.7">4</text>
<text x="318.2" y="6.7">5</text>
<text x="4.1" y="41.8">A</text>
<text x="405.9" y="41.8">A</text>
<text x="4.1" y="110.9">B</text>
<text x="405.9" y="110.9">B</text>
<text x="4.1" y="180.1">C</text>
<text x="405.9" y="180.1">C</text>
<text x="4.1" y="249.2">D</text>
<text x="405.9" y="249.2">D</text>
<text x="41.6" y="287.5">1</text>
<text x="110.8" y="287.5">2</text>
<text x="179.9" y="287.5">3</text>
<text x="249.1" y="287.5">4</text>
<text x="318.2" y="287.5">5</text>
</g>
<g font-size="3.2" fill="#000080">
<text x="96.7" y="15.7">U6</text>
<text x="273.1" y="17.1">TCMD4000</text>
<text x="273.1" y="13.9">U7</text>
<text x="96.7" y="18.9">TCMD4000</text>
<text x="35.5" y="47.1">4.7K</text>
<text x="35.5" y="43.9">RN1</text>
<text x="157.2" y="47.1">4.7K</text>
<text x="157.2" y="43.9">RN11</text>
<text x="220.7" y="45.3">1K</text>
<text x="220.7" y="42.2">RN8</text>
<text x="340.7" y="45.3">100K</text>
<text x="340.7" y="42.1">RN4</text>
<text x="94.9" y="71.8">TCMD4000</text>
<text x="94.9" y="68.6">U5</text>
<text x="273.1" y="70.4">U8</text>
<text x="273.1" y="73.6">TCMD4000</text>
<text x="35.5" y="100">4.7K</text>
<text x="35.5" y="96.8">RN2</text>
<text x="160.8" y="100">4.7K</text>
<text x="160.8" y="96.8">RN12</text>
<text x="222.5" y="101.8">1K</text>
<text x="222.5" y="98.6">RN9</text>
<text x="340.7" y="101.8">100K</text>
<text x="340.7" y="98.6">RN5</text>
<text x="96.7" y="125.1">U4</text>
<text x="273.1" y="125.1">U9</text>
<text x="96.7" y="128.2">TCMD4000</text>
<text x="273.1" y="128.2">TCMD4000</text>
<text x="37.3" y="153.2">RN3</text>
<text x="160.8" y="153.2">RN13</text>
<text x="220.7" y="153.3">RN10</text>
<text x="338.9" y="153.2">RN6</text>
<text x="37.3" y="156.5">4.7K</text>
<text x="160.8" y="156.5">4.7K</text>
<text x="220.7" y="156.5">1K</text>
<text x="338.9" y="156.5">100K</text>
<text x="130.1" y="214">MCP23017-E/SO</text>
<text x="130.1" y="210.8">U10</text>
</g>
<g font-size="3.2" fill="#00f">
<text x="84.4" y="23.1">1</text>
<text x="111.1" y="23.1">16</text>
<text x="260.8" y="21.3">1</text>
<text x="265.3" y="22.8">AN1</text>
<text x="276.5" y="22.8">COL1</text>
<text x="287.5" y="21.3">16</text>
<text x="88.9" y="24.5">AN1</text>
<text x="100.2" y="24.5">COL1</text>
<text x="260.8" y="28.4">2</text>
<text x="265.3" y="29.8">CAT1</text>
<text x="278.3" y="29.8">EM1</text>
<text x="287.5" y="28.4">15</text>
<text x="84.4" y="30.2">2</text>
<text x="84.4" y="33.7">3</text>
<text x="88.9" y="31.6">CAT1</text>
<text x="88.9" y="35.1">AN2</text>
<text x="100.2" y="35.1">COL2</text>
<text x="102" y="31.6">EM1</text>
<text x="111.1" y="33.7">14</text>
<text x="111.1" y="30.2">15</text>
<text x="260.8" y="31.9">3</text>
<text x="265.3" y="33.3">AN2</text>
<text x="276.5" y="33.3">COL2</text>
<text x="287.5" y="31.9">14</text>
<text x="84.4" y="40.7">4</text>
<text x="111.1" y="40.7">13</text>
<text x="260.8" y="39">4</text>
<text x="265.3" y="40.4">CAT2</text>
<text x="278.3" y="40.4">EM2</text>
<text x="287.5" y="39">13</text>
<text x="84.4" y="44.3">5</text>
<text x="88.9" y="42.2">CAT2</text>
<text x="88.9" y="45.7">AN3</text>
<text x="100.2" y="45.7">COL3</text>
<text x="102" y="42.2">EM2</text>
<text x="111.1" y="44.3">12</text>
<text x="260.8" y="42.5">5</text>
<text x="265.3" y="43.9">AN3</text>
<text x="276.5" y="43.9">COL3</text>
<text x="287.5" y="42.5">12</text>
<text x="84.4" y="51.3">6</text>
<text x="88.9" y="52.7">CAT3</text>
<text x="102" y="52.7">EM3</text>
<text x="111.1" y="51.3">11</text>
<text x="260.8" y="49.6">6</text>
<text x="260.8" y="53.1">7</text>
<text x="265.3" y="51">CAT3</text>
<text x="278.3" y="51">EM3</text>
<text x="287.5" y="53.1">10</text>
<text x="287.5" y="49.6">11</text>
<text x="84.4" y="54.9">7</text>
<text x="88.9" y="56.3">AN4</text>
<text x="100.2" y="56.3">COL4</text>
<text x="111.1" y="54.9">10</text>
<text x="265.3" y="54.5">AN4</text>
<text x="276.5" y="54.5">COL4</text>
<text x="84.4" y="61.9">8</text>
<text x="88.9" y="63.3">CAT4</text>
<text x="102" y="63.3">EM4</text>
<text x="111.1" y="61.9">9</text>
<text x="260.8" y="60.1">8</text>
<text x="265.3" y="61.6">CAT4</text>
<text x="278.3" y="61.6">EM4</text>
<text x="287.5" y="60.1">9</text>
<text x="82.6" y="76">1</text>
<text x="87.1" y="77.4">AN1</text>
<text x="98.4" y="77.4">COL1</text>
<text x="109.4" y="76">16</text>
<text x="260.8" y="77.8">1</text>
<text x="287.5" y="77.8">16</text>
<text x="82.6" y="83.1">2</text>
<text x="109.4" y="83.1">15</text>
<text x="265.3" y="79.2">AN1</text>
<text x="276.5" y="79.2">COL1</text>
<text x="82.6" y="86.6">3</text>
<text x="87.1" y="84.5">CAT1</text>
<text x="87.1" y="88">AN2</text>
<text x="98.4" y="88">COL2</text>
<text x="100.2" y="84.5">EM1</text>
<text x="109.4" y="86.6">14</text>
<text x="260.8" y="84.8">2</text>
<text x="260.8" y="88.4">3</text>
<text x="265.3" y="86.3">CAT1</text>
<text x="265.3" y="89.8">AN2</text>
<text x="276.5" y="89.8">COL2</text>
<text x="278.3" y="86.3">EM1</text>
<text x="287.5" y="88.4">14</text>
<text x="287.5" y="84.8">15</text>
<text x="82.6" y="93.7">4</text>
<text x="87.1" y="95.1">CAT2</text>
<text x="100.2" y="95.1">EM2</text>
<text x="109.4" y="93.7">13</text>
<text x="260.8" y="95.4">4</text>
<text x="287.5" y="95.4">13</text>
<text x="82.6" y="97.2">5</text>
<text x="87.1" y="98.6">AN3</text>
<text x="98.4" y="98.6">COL3</text>
<text x="109.4" y="97.2">12</text>
<text x="260.8" y="99">5</text>
<text x="265.3" y="96.8">CAT2</text>
<text x="265.3" y="100.4">AN3</text>
<text x="276.5" y="100.4">COL3</text>
<text x="278.3" y="96.8">EM2</text>
<text x="287.5" y="99">12</text>
<text x="82.6" y="104.2">6</text>
<text x="82.6" y="107.8">7</text>
<text x="87.1" y="105.7">CAT3</text>
<text x="100.2" y="105.7">EM3</text>
<text x="109.4" y="107.8">10</text>
<text x="109.4" y="104.2">11</text>
<text x="260.8" y="106">6</text>
<text x="265.3" y="107.4">CAT3</text>
<text x="278.3" y="107.4">EM3</text>
<text x="287.5" y="106">11</text>
<text x="87.1" y="109.2">AN4</text>
<text x="98.4" y="109.2">COL4</text>
<text x="260.8" y="109.5">7</text>
<text x="265.3" y="110.9">AN4</text>
<text x="276.5" y="110.9">COL4</text>
<text x="287.5" y="109.5">10</text>
<text x="82.6" y="114.8">8</text>
<text x="87.1" y="116.2">CAT4</text>
<text x="100.2" y="116.2">EM4</text>
<text x="109.4" y="114.8">9</text>
<text x="260.8" y="116.6">8</text>
<text x="265.3" y="118">CAT4</text>
<text x="278.3" y="118">EM4</text>
<text x="287.5" y="116.6">9</text>
<text x="84.4" y="132.5">1</text>
<text x="88.9" y="133.9">AN1</text>
<text x="100.2" y="133.9">COL1</text>
<text x="111.1" y="132.5">16</text>
<text x="260.8" y="132.5">1</text>
<text x="265.3" y="133.9">AN1</text>
<text x="276.5" y="133.9">COL1</text>
<text x="287.5" y="132.5">16</text>
<text x="84.4" y="139.5">2</text>
<text x="84.4" y="143.1">3</text>
<text x="88.9" y="140.9">CAT1</text>
<text x="102" y="140.9">EM1</text>
<text x="111.1" y="143.1">14</text>
<text x="111.1" y="139.5">15</text>
<text x="260.8" y="139.5">2</text>
<text x="260.8" y="143.1">3</text>
<text x="265.3" y="140.9">CAT1</text>
<text x="278.3" y="140.9">EM1</text>
<text x="287.5" y="143.1">14</text>
<text x="287.5" y="139.5">15</text>
<text x="88.9" y="144.5">AN2</text>
<text x="100.2" y="144.5">COL2</text>
<text x="265.3" y="144.5">AN2</text>
<text x="276.5" y="144.5">COL2</text>
<text x="84.4" y="150.1">4</text>
<text x="84.4" y="153.6">5</text>
<text x="88.9" y="151.5">CAT2</text>
<text x="88.9" y="155">AN3</text>
<text x="100.2" y="155">COL3</text>
<text x="102" y="151.5">EM2</text>
<text x="111.1" y="153.6">12</text>
<text x="111.1" y="150.1">13</text>
<text x="260.8" y="150.1">4</text>
<text x="260.8" y="153.6">5</text>
<text x="265.3" y="151.5">CAT2</text>
<text x="265.3" y="155">AN3</text>
<text x="276.5" y="155">COL3</text>
<text x="278.3" y="151.5">EM2</text>
<text x="287.5" y="153.6">12</text>
<text x="287.5" y="150.1">13</text>
<text x="84.4" y="160.7">6</text>
<text x="111.1" y="160.7">11</text>
<text x="260.8" y="160.7">6</text>
<text x="287.5" y="160.7">11</text>
<text x="84.4" y="164.2">7</text>
<text x="88.9" y="162.1">CAT3</text>
<text x="88.9" y="165.6">AN4</text>
<text x="100.2" y="165.6">COL4</text>
<text x="102" y="162.1">EM3</text>
<text x="111.1" y="164.2">10</text>
<text x="260.8" y="164.2">7</text>
<text x="265.3" y="162.1">CAT3</text>
<text x="265.3" y="165.6">AN4</text>
<text x="276.5" y="165.6">COL4</text>
<text x="278.3" y="162.1">EM3</text>
<text x="287.5" y="164.2">10</text>
<text x="84.4" y="171.3">8</text>
<text x="88.9" y="172.7">CAT4</text>
<text x="102" y="172.7">EM4</text>
<text x="111.1" y="171.3">9</text>
<text x="260.8" y="171.3">8</text>
<text x="265.3" y="172.7">CAT4</text>
<text x="278.3" y="172.7">EM4</text>
<text x="287.5" y="171.3">9</text>
<text x="116" y="218.9">1</text>
<text x="119.5" y="220.7">GPB0</text>
<text x="136.5" y="220.7">GPA7</text>
<text x="146.6" y="218.9">28</text>
<text x="116" y="222.4">2</text>
<text x="116" y="226">3</text>
<text x="119.5" y="224.2">GPB1</text>
<text x="119.5" y="227.7">GPB2</text>
<text x="136.5" y="227.7">GPA5</text>
<text x="136.5" y="224.2">GPA6</text>
<text x="146.6" y="226">26</text>
<text x="146.6" y="222.4">27</text>
<text x="116" y="229.5">4</text>
<text x="116" y="233">5</text>
<text x="119.5" y="231.2">GPB3</text>
<text x="136.5" y="231.2">GPA4</text>
<text x="146.6" y="233">24</text>
<text x="146.6" y="229.5">25</text>
<text x="116" y="236.5">6</text>
<text x="119.5" y="234.8">GPB4</text>
<text x="119.5" y="238.3">GPB5</text>
<text x="136.5" y="238.3">GPA2</text>
<text x="136.5" y="234.8">GPA3</text>
<text x="146.6" y="236.5">23</text>
<text x="116" y="240.1">7</text>
<text x="116" y="243.6">8</text>
<text x="119.5" y="241.8">GPB6</text>
<text x="119.5" y="245.4">GPB7</text>
<text x="136.5" y="245.4">GPA0</text>
<text x="136.5" y="241.8">GPA1</text>
<text x="146.6" y="243.6">21</text>
<text x="146.6" y="240.1">22</text>
<text x="137.3" y="248.9">INTA</text>
<text x="146.6" y="250.6">19</text>
<text x="146.6" y="247.1">20</text>
<text x="114" y="254.2">11</text>
<text x="114" y="257.7">12</text>
<text x="119.5" y="255.9">NC</text>
<text x="132.2" y="255.9">RESET#</text>
<text x="137.3" y="252.4">INTB</text>
<text x="146.6" y="257.7">17</text>
<text x="146.6" y="254.2">18</text>
<text x="114" y="261.2">13</text>
<text x="119.5" y="259.5">SCL</text>
<text x="119.5" y="263">SDA</text>
<text x="140.9" y="263">A1</text>
<text x="140.9" y="259.5">A2</text>
<text x="146.6" y="261.2">16</text>
<text x="114" y="264.8">14</text>
<text x="119.5" y="266.5">NC</text>
<text x="140.9" y="266.5">A0</text>
<text x="146.6" y="264.8">15</text>
</g>
<g font-size="3.2">
<text x="214.9" y="49.6">1</text>
<text x="214.9" y="53.1">2</text>
<text x="231.1" y="53.1">7</text>
<text x="231.1" y="49.6">8</text>
<text x="214.9" y="56.6">3</text>
<text x="231.1" y="56.6">6</text>
<text x="214.9" y="60.1">4</text>
<text x="231.1" y="60.1">5</text>
<text x="216.7" y="106">1</text>
<text x="232.8" y="106">8</text>
<text x="216.7" y="109.5">2</text>
<text x="216.7" y="113.1">3</text>
<text x="232.8" y="113.1">6</text>
<text x="232.8" y="109.5">7</text>
<text x="216.7" y="116.6">4</text>
<text x="232.8" y="116.6">5</text>
<text x="214.9" y="160.7">1</text>
<text x="231.1" y="160.7">8</text>
<text x="214.9" y="164.2">2</text>
<text x="214.9" y="167.7">3</text>
<text x="231.1" y="167.7">6</text>
<text x="231.1" y="164.2">7</text>
<text x="214.9" y="171.3">4</text>
<text x="231.1" y="171.3">5</text>
<text x="114" y="250.6">10</text>
<text x="119.5" y="252.4">VSS</text>
</g>
<g font-size="3.2" fill="#f00">
<text x="116" y="247.1">9</text>
<text x="119.5" y="248.9">VDD</text>
</g>
</svg>
